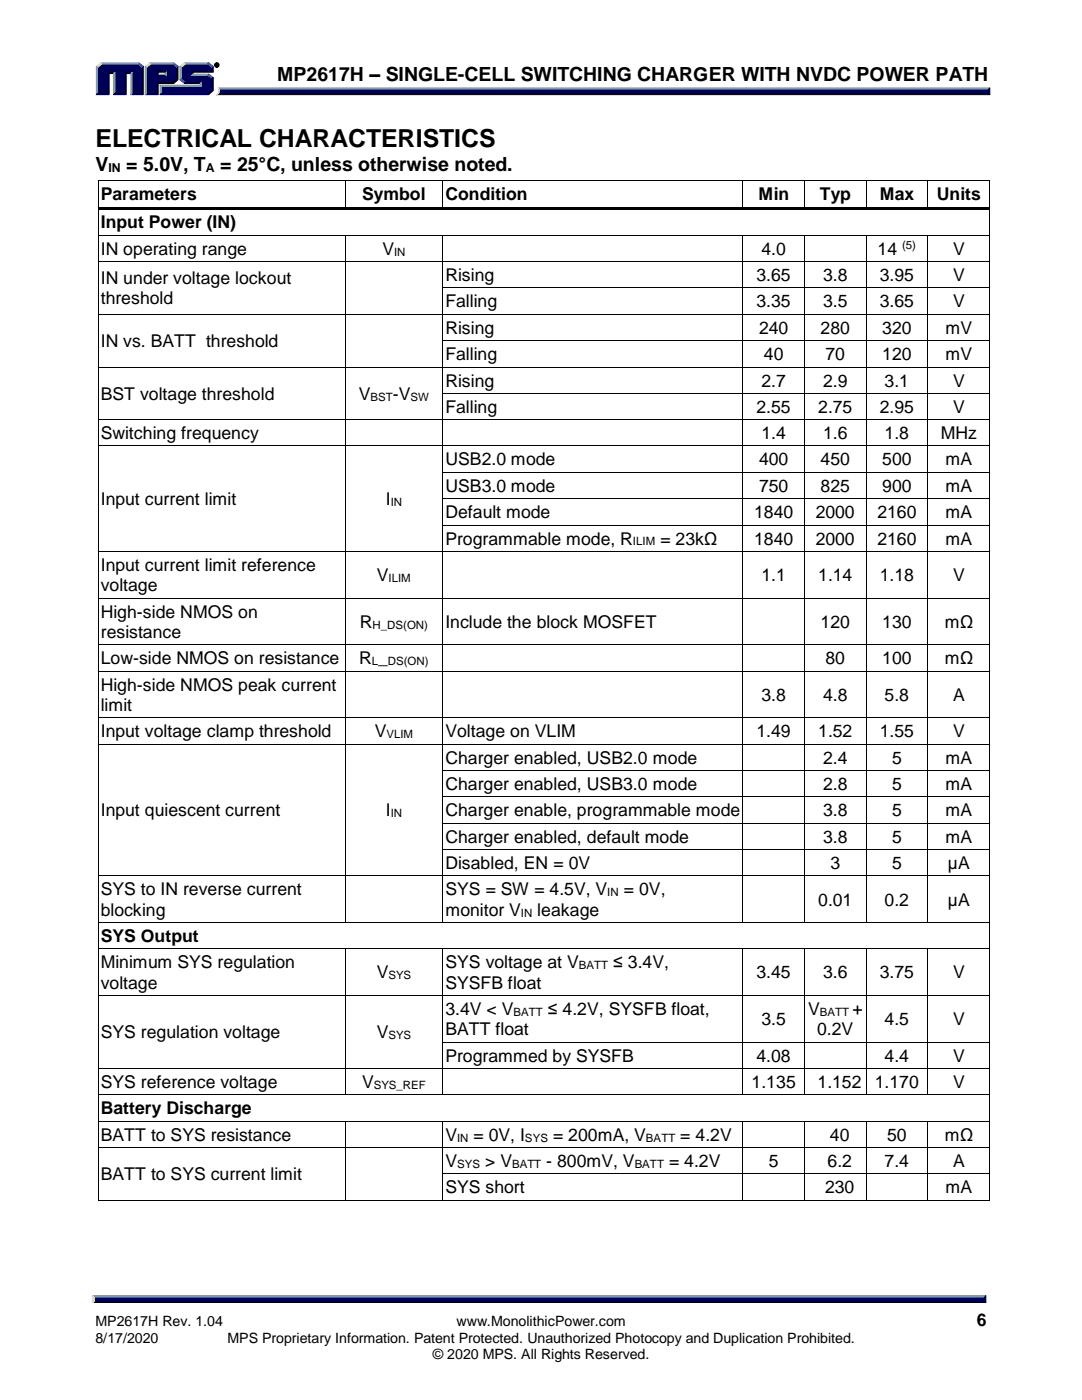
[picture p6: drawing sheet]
<svg xmlns="http://www.w3.org/2000/svg" width="216mm" height="279mm" viewBox="0 0 216 279" stroke-linecap="round" stroke-linejoin="round" font-family="sans-serif">
<g fill="#000" stroke="#000" stroke-width=".2">
<path d="M43.7 18.2h153.4l.4 .7h-154.3a.67 .67 0 0 0 .5-.7zM18.9 259.3h177.4l.4 .7h-178.3z"/>
<path d="M42.8 13a.46 .46 0 0 1 .9 0 .46 .46 0 0 1-.9 0zM42.9 13a.37 .37 0 0 0 .7 0 .37 .37 0 0 0-.7 0zM43.1 12.7h.3l.1 .5-.2-.2-.2 .2zM43.2 12.8v.2l.2-.1z"/>
</g>
<g fill="#8099bf" stroke="#8099bf" stroke-width=".2">
<path d="M18.4 258.6h178.3l-.4 .7h-177.4z"/>
<path d="M43.6 17.5h153.9l-.4 .7h-153.4z"/>
<path d="M31.3 15.1l.3-.3h1.3l.3 .3z"/>
<path d="M36.8 12.5h4.8l-.2 .3h-4.4z"/>
<path d="M35.9 13.2l.3 .2v2.4l-.3 .1z"/>
<path d="M31.9 17h8.1v-.3l.2-.3v.9h-8z"/>
<path d="M31.9 17l.3 .3v1.3l-.3 .3z"/>
<path d="M38.2 15.1l.3-.3h3.1l-.1 .3z"/>
<path d="M29.8 12.5h4.8l-.2 .3h-4.3z"/>
<path d="M29 13.2l.2 .2v5.2l-.2 .3z"/>
<path d="M33.2 14.1v1l-.3-.3v-.4z"/>
<path d="M20.1 12.5h7.6l-.2 .3h-7.2z"/>
<path d="M19.2 13.2l.3 .2v5.2l-.3 .3z"/>
<path d="M22.9 14.4v4.2l-.3 .3v-4.2z"/>
<path d="M26.1 14.7l.3-.3v4.2l-.3 .3z"/>
</g>
<g fill="#000026" stroke="#000026" stroke-width=".2">
<path d="M196.7 258.6v1.4l-.4-.3v-.6z"/>
<path d="M197.5 17.5v1.4l-.4-.4v-.5z"/>
<path d="M37 16.4h3.2l-.2 .3h-3.2z"/>
<path d="M38.2 14.1h4.1v-.7l.3-.2v1.2h-4.1v.4l-.3 .3z"/>
<path d="M31.9 18.9l.3-.3h9.2l.9-.7v-2.2l.3-.2v2.6l-1 .8z"/>
<path d="M31.3 16.4h3.1l.8-.6v-2.4l.3-.2v2.7l-.9 .8h-3v2.2h-2.6l.2-.3h2.1z"/>
<path d="M31.3 14.1h1.9l-.3 .3h-1.3v.4l-.3 .3z"/>
<path d="M28.3 13.4l.3-.2v5.7h-2.5l.3-.3h1.9z"/>
<path d="M21.5 14.4h1.4l-.3 .3h-.8v4.2h-2.6l.3-.3h2z"/>
<path d="M24.9 14.4h1.5l-.3 .3h-.9v4.2h-2.6l.3-.3h2z"/>
</g>
<g fill="#000059" stroke="#000059" stroke-width=".2">
<path d="M18.9 259.1h177.4v.6h-177.4z"/>
<path d="M43.8 18h153.3v.5h-153.4z"/>
<path d="M19.5 13.4l.8-.6h7.2l.8 .6v5.2h-1.9v-4.2h-1.5v4.2h-2v-4.2h-1.4v4.2h-2z"/>
<path d="M29.2 13.4l.9-.6h2.1v1.3h-.9v1h1.9v-1h-1.3v-1.3h2.5l.8 .6v2.4l-.8 .6h-3.1v2.2h-2.1z"/>
<path d="M32.2 17.3h8v-.9h-3.2l-.8-.6v-2.4l.8-.6h4.4l.9 .6v.7h-4.1v1h3.2l.9 .6v2.2l-.9 .7h-9.2z"/>
</g>
<g fill="#d9d9d9" stroke="#d9d9d9" stroke-width=".2">
<path d="M18.4 258.6l.5 .5v.5l-.5 .4z"/>
<path d="M43.6 17.5l.2 .5a.76 .76 0 0 1-.7 .9 1.12 1.12 0 0 0 .5-1.4z"/>
<path d="M35.9 13.2l.9-.7 .2 .3-.8 .6z"/>
<path d="M29 13.2l.8-.7 .3 .3-.9 .6z"/>
<path d="M19.2 13.2l.9-.7 .2 .3-.8 .6z"/>
</g>
<g fill="#1a5999" stroke="#1a5999" stroke-width=".2">
<path d="M35.9 15.9l.3-.1 .8 .6-.2 .3z"/>
<path d="M41.6 14.8l1 .7-.3 .2-.9-.6z"/>
<path d="M34.6 12.5l.9 .7-.3 .2-.8-.6z"/>
<path d="M27.7 12.5l.9 .7-.3 .2-.8-.6z"/>
<path d="M41.6 12.5l1 .7-.3 .2-.9-.6z"/>
</g>
<g fill="#000">
<path d="M19.6 36h.1v.7h-.1z" fill-rule="evenodd"/>
<path d="M19.6 36h.1v.2h-.1z" fill-rule="evenodd"/>
<path d="M68.8 36.2h.1v.5h-.1z" fill-rule="evenodd"/>
<path d="M68.8 36h.1v.2h-.1z" fill-rule="evenodd"/>
<path d="M88.3 36.2h.2v.5h-.2z" fill-rule="evenodd"/>
<path d="M88.3 36h.2v.2h-.2z" fill-rule="evenodd"/>
<path d="M148.2 36.2h.1v.5h-.1z" fill-rule="evenodd"/>
<path d="M148.2 36h.1v.2h-.1z" fill-rule="evenodd"/>
<path d="M160.5 36.2h.1v.5h-.1z" fill-rule="evenodd"/>
<path d="M160.5 36h.1v.2h-.1z" fill-rule="evenodd"/>
<path d="M172.8 36.2h.2v.5h-.2z" fill-rule="evenodd"/>
<path d="M172.8 36h.2v.2h-.2z" fill-rule="evenodd"/>
<path d="M185.1 36.2h.2v.5h-.2z" fill-rule="evenodd"/>
<path d="M185.1 36h.2v.2h-.2z" fill-rule="evenodd"/>
<path d="M197.4 36h.2v.7h-.2z" fill-rule="evenodd"/>
<path d="M197.4 36h.2v.2h-.2z" fill-rule="evenodd"/>
<path d="M19.6 41.3h.1v1h-.1z" fill-rule="evenodd"/>
<path d="M19.6 46.9h.1v.6h-.1z" fill-rule="evenodd"/>
<path d="M19.6 52.1h.1v.7h-.1z" fill-rule="evenodd"/>
<path d="M19.6 57.4h.1v.6h-.1z" fill-rule="evenodd"/>
<path d="M19.7 41.3h49.1v.5h-49.1z" fill-rule="evenodd"/>
<path d="M68.8 41.3h.5v.5h-.5z" fill-rule="evenodd"/>
<path d="M68.8 47h.1v.5h-.1z" fill-rule="evenodd"/>
<path d="M68.8 46.9h.1v.1h-.1z" fill-rule="evenodd"/>
<path d="M68.8 52.1h.1v.7h-.1z" fill-rule="evenodd"/>
<path d="M68.8 57.4h.1v.6h-.1z" fill-rule="evenodd"/>
<path d="M69.3 41.3h19v.5h-19z" fill-rule="evenodd"/>
<path d="M88.3 41.3h.5v.5h-.5z" fill-rule="evenodd"/>
<path d="M88.3 47h.2v.5h-.2z" fill-rule="evenodd"/>
<path d="M88.3 46.9h.2v.1h-.2z" fill-rule="evenodd"/>
<path d="M88.3 52.1h.2v.7h-.2z" fill-rule="evenodd"/>
<path d="M88.3 57.4h.2v.6h-.2z" fill-rule="evenodd"/>
<path d="M88.8 41.3h59.4v.5h-59.4z" fill-rule="evenodd"/>
<path d="M148.2 41.3h.5v.5h-.5z" fill-rule="evenodd"/>
<path d="M148.2 47h.1v.5h-.1z" fill-rule="evenodd"/>
<path d="M148.2 46.9h.1v.1h-.1z" fill-rule="evenodd"/>
<path d="M148.2 52.1h.1v.7h-.1z" fill-rule="evenodd"/>
<path d="M148.2 57.4h.1v.6h-.1z" fill-rule="evenodd"/>
<path d="M148.7 41.3h11.8v.5h-11.8z" fill-rule="evenodd"/>
<path d="M160.5 41.3h.5v.5h-.5z" fill-rule="evenodd"/>
<path d="M160.5 47h.1v.5h-.1z" fill-rule="evenodd"/>
<path d="M160.5 46.9h.1v.1h-.1z" fill-rule="evenodd"/>
<path d="M160.5 52.1h.1v.7h-.1z" fill-rule="evenodd"/>
<path d="M160.5 57.4h.1v.6h-.1z" fill-rule="evenodd"/>
<path d="M161 41.3h11.8v.5h-11.8z" fill-rule="evenodd"/>
<path d="M172.8 41.3h.5v.5h-.5z" fill-rule="evenodd"/>
<path d="M172.8 47h.2v.5h-.2z" fill-rule="evenodd"/>
<path d="M172.8 46.9h.2v.1h-.2z" fill-rule="evenodd"/>
<path d="M172.8 52.1h.2v.7h-.2z" fill-rule="evenodd"/>
<path d="M172.8 57.4h.2v.6h-.2z" fill-rule="evenodd"/>
<path d="M173.3 41.3h11.8v.5h-11.8z" fill-rule="evenodd"/>
<path d="M185.1 41.3h.5v.5h-.5z" fill-rule="evenodd"/>
<path d="M185.1 47h.2v.5h-.2z" fill-rule="evenodd"/>
<path d="M185.1 46.9h.2v.1h-.2z" fill-rule="evenodd"/>
<path d="M185.1 52.1h.2v.7h-.2z" fill-rule="evenodd"/>
<path d="M185.1 57.4h.2v.6h-.2z" fill-rule="evenodd"/>
<path d="M185.6 41.3h11.8v.5h-11.8z" fill-rule="evenodd"/>
<path d="M197.4 41.3h.2v1h-.2z" fill-rule="evenodd"/>
<path d="M197.4 46.9h.2v.6h-.2z" fill-rule="evenodd"/>
<path d="M197.4 52.1h.2v.7h-.2z" fill-rule="evenodd"/>
<path d="M197.4 57.4h.2v.6h-.2z" fill-rule="evenodd"/>
<path d="M19.6 62.7h.1v.6h-.1z" fill-rule="evenodd"/>
<path d="M19.6 67.9h.1v.7h-.1z" fill-rule="evenodd"/>
<path d="M19.6 73.2h.1v.6h-.1z" fill-rule="evenodd"/>
<path d="M19.6 78.4h.1v.7h-.1z" fill-rule="evenodd"/>
<path d="M68.8 62.7h.1v.6h-.1z" fill-rule="evenodd"/>
<path d="M68.8 67.9h.1v.7h-.1z" fill-rule="evenodd"/>
<path d="M68.8 73.2h.1v.6h-.1z" fill-rule="evenodd"/>
<path d="M68.8 78.4h.1v.7h-.1z" fill-rule="evenodd"/>
<path d="M88.3 62.7h.2v.6h-.2z" fill-rule="evenodd"/>
<path d="M88.3 67.9h.2v.7h-.2z" fill-rule="evenodd"/>
<path d="M88.3 73.2h.2v.6h-.2z" fill-rule="evenodd"/>
<path d="M88.3 78.4h.2v.7h-.2z" fill-rule="evenodd"/>
<path d="M148.2 62.7h.1v.6h-.1z" fill-rule="evenodd"/>
<path d="M148.2 67.9h.1v.7h-.1z" fill-rule="evenodd"/>
<path d="M148.2 73.2h.1v.6h-.1z" fill-rule="evenodd"/>
<path d="M148.2 78.4h.1v.7h-.1z" fill-rule="evenodd"/>
<path d="M160.5 62.7h.1v.6h-.1z" fill-rule="evenodd"/>
<path d="M160.5 67.9h.1v.7h-.1z" fill-rule="evenodd"/>
<path d="M160.5 73.2h.1v.6h-.1z" fill-rule="evenodd"/>
<path d="M160.5 78.4h.1v.7h-.1z" fill-rule="evenodd"/>
<path d="M172.8 62.7h.2v.6h-.2z" fill-rule="evenodd"/>
<path d="M172.8 67.9h.2v.7h-.2z" fill-rule="evenodd"/>
<path d="M172.8 73.2h.2v.6h-.2z" fill-rule="evenodd"/>
<path d="M172.8 78.4h.2v.7h-.2z" fill-rule="evenodd"/>
<path d="M185.1 62.7h.2v.6h-.2z" fill-rule="evenodd"/>
<path d="M185.1 67.9h.2v.7h-.2z" fill-rule="evenodd"/>
<path d="M185.1 73.2h.2v.6h-.2z" fill-rule="evenodd"/>
<path d="M185.1 78.4h.2v.7h-.2z" fill-rule="evenodd"/>
<path d="M197.4 62.7h.2v.6h-.2z" fill-rule="evenodd"/>
<path d="M197.4 67.9h.2v.7h-.2z" fill-rule="evenodd"/>
<path d="M197.4 73.2h.2v.6h-.2z" fill-rule="evenodd"/>
<path d="M197.4 78.4h.2v.7h-.2z" fill-rule="evenodd"/>
<path d="M19.6 83.7h.1v.6h-.1z" fill-rule="evenodd"/>
<path d="M19.6 88.9h.1v.7h-.1z" fill-rule="evenodd"/>
<path d="M19.6 94.2h.1v.6h-.1z" fill-rule="evenodd"/>
<path d="M68.8 83.7h.1v.6h-.1z" fill-rule="evenodd"/>
<path d="M68.8 88.9h.1v.7h-.1z" fill-rule="evenodd"/>
<path d="M68.8 94.2h.1v.6h-.1z" fill-rule="evenodd"/>
<path d="M88.3 83.7h.2v.6h-.2z" fill-rule="evenodd"/>
<path d="M88.3 88.9h.2v.7h-.2z" fill-rule="evenodd"/>
<path d="M88.3 94.2h.2v.6h-.2z" fill-rule="evenodd"/>
<path d="M148.2 83.7h.1v.6h-.1z" fill-rule="evenodd"/>
<path d="M148.2 88.9h.1v.7h-.1z" fill-rule="evenodd"/>
<path d="M148.2 94.2h.1v.6h-.1z" fill-rule="evenodd"/>
<path d="M160.5 83.7h.1v.6h-.1z" fill-rule="evenodd"/>
<path d="M160.5 88.9h.1v.7h-.1z" fill-rule="evenodd"/>
<path d="M160.5 94.2h.1v.6h-.1z" fill-rule="evenodd"/>
<path d="M172.8 83.7h.2v.6h-.2z" fill-rule="evenodd"/>
<path d="M172.8 88.9h.2v.7h-.2z" fill-rule="evenodd"/>
<path d="M172.8 94.2h.2v.6h-.2z" fill-rule="evenodd"/>
<path d="M185.1 83.7h.2v.6h-.2z" fill-rule="evenodd"/>
<path d="M185.1 88.9h.2v.7h-.2z" fill-rule="evenodd"/>
<path d="M185.1 94.2h.2v.6h-.2z" fill-rule="evenodd"/>
<path d="M197.4 83.7h.2v.6h-.2z" fill-rule="evenodd"/>
<path d="M197.4 88.9h.2v.7h-.2z" fill-rule="evenodd"/>
<path d="M197.4 94.2h.2v.6h-.2z" fill-rule="evenodd"/>
<path d="M19.6 99.5h.1v.6h-.1z" fill-rule="evenodd"/>
<path d="M19.6 104.7h.1v.7h-.1z" fill-rule="evenodd"/>
<path d="M19.6 110h.1v.6h-.1z" fill-rule="evenodd"/>
<path d="M19.6 119.3h.1v.6h-.1z" fill-rule="evenodd"/>
<path d="M68.8 99.5h.1v.6h-.1z" fill-rule="evenodd"/>
<path d="M68.8 104.7h.1v.7h-.1z" fill-rule="evenodd"/>
<path d="M68.8 110h.1v.6h-.1z" fill-rule="evenodd"/>
<path d="M68.8 119.3h.1v.6h-.1z" fill-rule="evenodd"/>
<path d="M88.3 99.5h.2v.6h-.2z" fill-rule="evenodd"/>
<path d="M88.3 104.7h.2v.7h-.2z" fill-rule="evenodd"/>
<path d="M88.3 110h.2v.6h-.2z" fill-rule="evenodd"/>
<path d="M88.3 119.3h.2v.6h-.2z" fill-rule="evenodd"/>
<path d="M148.2 99.5h.1v.6h-.1z" fill-rule="evenodd"/>
<path d="M148.2 104.7h.1v.7h-.1z" fill-rule="evenodd"/>
<path d="M148.2 110h.1v.6h-.1z" fill-rule="evenodd"/>
<path d="M148.2 119.3h.1v.6h-.1z" fill-rule="evenodd"/>
<path d="M160.5 99.5h.1v.6h-.1z" fill-rule="evenodd"/>
<path d="M160.5 104.7h.1v.7h-.1z" fill-rule="evenodd"/>
<path d="M160.5 110h.1v.6h-.1z" fill-rule="evenodd"/>
<path d="M160.5 119.3h.1v.6h-.1z" fill-rule="evenodd"/>
<path d="M172.8 99.5h.2v.6h-.2z" fill-rule="evenodd"/>
<path d="M172.8 104.7h.2v.7h-.2z" fill-rule="evenodd"/>
<path d="M172.8 110h.2v.6h-.2z" fill-rule="evenodd"/>
<path d="M172.8 119.3h.2v.6h-.2z" fill-rule="evenodd"/>
<path d="M185.1 99.5h.2v.6h-.2z" fill-rule="evenodd"/>
<path d="M185.1 104.7h.2v.7h-.2z" fill-rule="evenodd"/>
<path d="M185.1 110h.2v.6h-.2z" fill-rule="evenodd"/>
<path d="M185.1 119.3h.2v.6h-.2z" fill-rule="evenodd"/>
<path d="M197.4 99.5h.2v.6h-.2z" fill-rule="evenodd"/>
<path d="M197.4 104.7h.2v.7h-.2z" fill-rule="evenodd"/>
<path d="M197.4 110h.2v.6h-.2z" fill-rule="evenodd"/>
<path d="M197.4 119.3h.2v.6h-.2z" fill-rule="evenodd"/>
<path d="M19.6 128.6h.1v.7h-.1z" fill-rule="evenodd"/>
<path d="M19.6 133.8h.1v.7h-.1z" fill-rule="evenodd"/>
<path d="M68.8 128.6h.1v.7h-.1z" fill-rule="evenodd"/>
<path d="M68.8 133.8h.1v.7h-.1z" fill-rule="evenodd"/>
<path d="M88.3 128.6h.2v.7h-.2z" fill-rule="evenodd"/>
<path d="M88.3 133.8h.2v.7h-.2z" fill-rule="evenodd"/>
<path d="M148.2 128.6h.1v.7h-.1z" fill-rule="evenodd"/>
<path d="M148.2 133.8h.1v.7h-.1z" fill-rule="evenodd"/>
<path d="M160.5 128.6h.1v.7h-.1z" fill-rule="evenodd"/>
<path d="M160.5 133.8h.1v.7h-.1z" fill-rule="evenodd"/>
<path d="M172.8 128.6h.2v.7h-.2z" fill-rule="evenodd"/>
<path d="M172.8 133.8h.2v.7h-.2z" fill-rule="evenodd"/>
<path d="M185.1 128.6h.2v.7h-.2z" fill-rule="evenodd"/>
<path d="M185.1 133.8h.2v.7h-.2z" fill-rule="evenodd"/>
<path d="M197.4 128.6h.2v.7h-.2z" fill-rule="evenodd"/>
<path d="M197.4 133.8h.2v.7h-.2z" fill-rule="evenodd"/>
<path d="M19.6 143.2h.1v.6h-.1z" fill-rule="evenodd"/>
<path d="M19.6 148.4h.1v.7h-.1z" fill-rule="evenodd"/>
<path d="M19.6 153.7h.1v.6h-.1z" fill-rule="evenodd"/>
<path d="M19.6 158.9h.1v.7h-.1z" fill-rule="evenodd"/>
<path d="M68.8 143.2h.1v.6h-.1z" fill-rule="evenodd"/>
<path d="M68.8 148.4h.1v.7h-.1z" fill-rule="evenodd"/>
<path d="M68.8 153.7h.1v.6h-.1z" fill-rule="evenodd"/>
<path d="M68.8 158.9h.1v.7h-.1z" fill-rule="evenodd"/>
<path d="M88.3 143.2h.2v.6h-.2z" fill-rule="evenodd"/>
<path d="M88.3 148.4h.2v.7h-.2z" fill-rule="evenodd"/>
<path d="M88.3 153.7h.2v.6h-.2z" fill-rule="evenodd"/>
<path d="M88.3 158.9h.2v.7h-.2z" fill-rule="evenodd"/>
<path d="M148.2 143.2h.1v.6h-.1z" fill-rule="evenodd"/>
<path d="M148.2 148.4h.1v.7h-.1z" fill-rule="evenodd"/>
<path d="M148.2 153.7h.1v.6h-.1z" fill-rule="evenodd"/>
<path d="M148.2 158.9h.1v.7h-.1z" fill-rule="evenodd"/>
<path d="M160.5 143.2h.1v.6h-.1z" fill-rule="evenodd"/>
<path d="M160.5 148.4h.1v.7h-.1z" fill-rule="evenodd"/>
<path d="M160.5 153.7h.1v.6h-.1z" fill-rule="evenodd"/>
<path d="M160.5 158.9h.1v.7h-.1z" fill-rule="evenodd"/>
<path d="M172.8 143.2h.2v.6h-.2z" fill-rule="evenodd"/>
<path d="M172.8 148.4h.2v.7h-.2z" fill-rule="evenodd"/>
<path d="M172.8 153.7h.2v.6h-.2z" fill-rule="evenodd"/>
<path d="M172.8 158.9h.2v.7h-.2z" fill-rule="evenodd"/>
<path d="M185.1 143.2h.2v.6h-.2z" fill-rule="evenodd"/>
<path d="M185.1 148.4h.2v.7h-.2z" fill-rule="evenodd"/>
<path d="M185.1 153.7h.2v.6h-.2z" fill-rule="evenodd"/>
<path d="M185.1 158.9h.2v.7h-.2z" fill-rule="evenodd"/>
<path d="M197.4 143.2h.2v.6h-.2z" fill-rule="evenodd"/>
<path d="M197.4 148.4h.2v.7h-.2z" fill-rule="evenodd"/>
<path d="M197.4 153.7h.2v.6h-.2z" fill-rule="evenodd"/>
<path d="M197.4 158.9h.2v.7h-.2z" fill-rule="evenodd"/>
<path d="M19.6 164.2h.1v.7h-.1z" fill-rule="evenodd"/>
<path d="M19.6 169.4h.1v.7h-.1z" fill-rule="evenodd"/>
<path d="M19.6 174.7h.1v.7h-.1z" fill-rule="evenodd"/>
<path d="M68.8 164.2h.1v.7h-.1z" fill-rule="evenodd"/>
<path d="M68.8 169.4h.1v.7h-.1z" fill-rule="evenodd"/>
<path d="M68.8 174.7h.1v.7h-.1z" fill-rule="evenodd"/>
<path d="M88.3 164.2h.2v.7h-.2z" fill-rule="evenodd"/>
<path d="M88.3 169.4h.2v.7h-.2z" fill-rule="evenodd"/>
<path d="M88.3 174.7h.2v.7h-.2z" fill-rule="evenodd"/>
<path d="M148.2 164.2h.1v.7h-.1z" fill-rule="evenodd"/>
<path d="M148.2 169.4h.1v.7h-.1z" fill-rule="evenodd"/>
<path d="M148.2 174.7h.1v.7h-.1z" fill-rule="evenodd"/>
<path d="M160.5 164.2h.1v.7h-.1z" fill-rule="evenodd"/>
<path d="M160.5 169.4h.1v.7h-.1z" fill-rule="evenodd"/>
<path d="M160.5 174.7h.1v.7h-.1z" fill-rule="evenodd"/>
<path d="M172.8 164.2h.2v.7h-.2z" fill-rule="evenodd"/>
<path d="M172.8 169.4h.2v.7h-.2z" fill-rule="evenodd"/>
<path d="M172.8 174.7h.2v.7h-.2z" fill-rule="evenodd"/>
<path d="M185.1 164.2h.2v.7h-.2z" fill-rule="evenodd"/>
<path d="M185.1 169.4h.2v.7h-.2z" fill-rule="evenodd"/>
<path d="M185.1 174.7h.2v.7h-.2z" fill-rule="evenodd"/>
<path d="M197.4 164.2h.2v.7h-.2z" fill-rule="evenodd"/>
<path d="M197.4 169.4h.2v.7h-.2z" fill-rule="evenodd"/>
<path d="M197.4 174.7h.2v.7h-.2z" fill-rule="evenodd"/>
<path d="M19.6 184h.1v.7h-.1z" fill-rule="evenodd"/>
<path d="M19.6 189.3h.1v.6h-.1z" fill-rule="evenodd"/>
<path d="M19.6 198.6h.1v.7h-.1z" fill-rule="evenodd"/>
<path d="M68.8 184h.1v.2h-.1z" fill-rule="evenodd"/>
<path d="M68.8 189.4h.1v.5h-.1z" fill-rule="evenodd"/>
<path d="M68.8 189.3h.1v.1h-.1z" fill-rule="evenodd"/>
<path d="M68.8 198.6h.1v.7h-.1z" fill-rule="evenodd"/>
<path d="M88.3 184h.2v.2h-.2z" fill-rule="evenodd"/>
<path d="M88.3 189.4h.2v.5h-.2z" fill-rule="evenodd"/>
<path d="M88.3 189.3h.2v.1h-.2z" fill-rule="evenodd"/>
<path d="M88.3 198.6h.2v.7h-.2z" fill-rule="evenodd"/>
<path d="M148.2 184h.1v.2h-.1z" fill-rule="evenodd"/>
<path d="M148.2 189.4h.1v.5h-.1z" fill-rule="evenodd"/>
<path d="M148.2 189.3h.1v.1h-.1z" fill-rule="evenodd"/>
<path d="M148.2 198.6h.1v.7h-.1z" fill-rule="evenodd"/>
<path d="M160.5 184h.1v.2h-.1z" fill-rule="evenodd"/>
<path d="M160.5 189.4h.1v.5h-.1z" fill-rule="evenodd"/>
<path d="M160.5 189.3h.1v.1h-.1z" fill-rule="evenodd"/>
<path d="M160.5 198.6h.1v.7h-.1z" fill-rule="evenodd"/>
<path d="M172.8 184h.2v.2h-.2z" fill-rule="evenodd"/>
<path d="M172.8 189.4h.2v.5h-.2z" fill-rule="evenodd"/>
<path d="M172.8 189.3h.2v.1h-.2z" fill-rule="evenodd"/>
<path d="M172.8 198.6h.2v.7h-.2z" fill-rule="evenodd"/>
<path d="M185.1 184h.2v.2h-.2z" fill-rule="evenodd"/>
<path d="M185.1 189.4h.2v.5h-.2z" fill-rule="evenodd"/>
<path d="M185.1 189.3h.2v.1h-.2z" fill-rule="evenodd"/>
<path d="M185.1 198.6h.2v.7h-.2z" fill-rule="evenodd"/>
<path d="M197.4 184h.2v.7h-.2z" fill-rule="evenodd"/>
<path d="M197.4 189.3h.2v.6h-.2z" fill-rule="evenodd"/>
<path d="M197.4 198.6h.2v.7h-.2z" fill-rule="evenodd"/>
<path d="M19.6 207.9h.1v.7h-.1z" fill-rule="evenodd"/>
<path d="M19.6 213.1h.1v.7h-.1z" fill-rule="evenodd"/>
<path d="M19.6 218.4h.1v.7h-.1z" fill-rule="evenodd"/>
<path d="M68.8 207.9h.1v.7h-.1z" fill-rule="evenodd"/>
<path d="M68.8 213.1h.1v.7h-.1z" fill-rule="evenodd"/>
<path d="M68.8 218.4h.1v.2h-.1z" fill-rule="evenodd"/>
<path d="M88.3 207.9h.2v.7h-.2z" fill-rule="evenodd"/>
<path d="M88.3 213.1h.2v.7h-.2z" fill-rule="evenodd"/>
<path d="M88.3 218.4h.2v.2h-.2z" fill-rule="evenodd"/>
<path d="M148.2 207.9h.1v.7h-.1z" fill-rule="evenodd"/>
<path d="M148.2 213.1h.1v.7h-.1z" fill-rule="evenodd"/>
<path d="M148.2 218.4h.1v.2h-.1z" fill-rule="evenodd"/>
<path d="M160.5 207.9h.1v.7h-.1z" fill-rule="evenodd"/>
<path d="M160.5 213.1h.1v.7h-.1z" fill-rule="evenodd"/>
<path d="M160.5 218.4h.1v.2h-.1z" fill-rule="evenodd"/>
<path d="M172.8 207.9h.2v.7h-.2z" fill-rule="evenodd"/>
<path d="M172.8 213.1h.2v.7h-.2z" fill-rule="evenodd"/>
<path d="M172.8 218.4h.2v.2h-.2z" fill-rule="evenodd"/>
<path d="M185.1 207.9h.2v.7h-.2z" fill-rule="evenodd"/>
<path d="M185.1 213.1h.2v.7h-.2z" fill-rule="evenodd"/>
<path d="M185.1 218.4h.2v.2h-.2z" fill-rule="evenodd"/>
<path d="M197.4 207.9h.2v.7h-.2z" fill-rule="evenodd"/>
<path d="M197.4 213.1h.2v.7h-.2z" fill-rule="evenodd"/>
<path d="M197.4 218.4h.2v.7h-.2z" fill-rule="evenodd"/>
<path d="M19.6 223.7h.1v.7h-.1z" fill-rule="evenodd"/>
<path d="M19.6 228.9h.1v.7h-.1z" fill-rule="evenodd"/>
<path d="M19.6 234.2h.1v.7h-.1z" fill-rule="evenodd"/>
<path d="M19.6 239.4h.1v.2h-.1z" fill-rule="evenodd"/>
<path d="M19.6 239.4h.1v.2h-.1z" fill-rule="evenodd"/>
<path d="M68.8 223.9h.1v.5h-.1z" fill-rule="evenodd"/>
<path d="M68.8 223.7h.1v.2h-.1z" fill-rule="evenodd"/>
<path d="M68.8 228.9h.1v.7h-.1z" fill-rule="evenodd"/>
<path d="M68.8 234.2h.1v.7h-.1z" fill-rule="evenodd"/>
<path d="M68.8 239.4h.1v.2h-.1z" fill-rule="evenodd"/>
<path d="M88.3 223.9h.2v.5h-.2z" fill-rule="evenodd"/>
<path d="M88.3 223.7h.2v.2h-.2z" fill-rule="evenodd"/>
<path d="M88.3 228.9h.2v.7h-.2z" fill-rule="evenodd"/>
<path d="M88.3 234.2h.2v.7h-.2z" fill-rule="evenodd"/>
<path d="M88.3 239.4h.2v.2h-.2z" fill-rule="evenodd"/>
<path d="M148.2 223.9h.1v.5h-.1z" fill-rule="evenodd"/>
<path d="M148.2 223.7h.1v.2h-.1z" fill-rule="evenodd"/>
<path d="M148.2 228.9h.1v.7h-.1z" fill-rule="evenodd"/>
<path d="M148.2 234.2h.1v.7h-.1z" fill-rule="evenodd"/>
<path d="M148.2 239.4h.1v.2h-.1z" fill-rule="evenodd"/>
<path d="M160.5 223.9h.1v.5h-.1z" fill-rule="evenodd"/>
<path d="M160.5 223.7h.1v.2h-.1z" fill-rule="evenodd"/>
<path d="M160.5 228.9h.1v.7h-.1z" fill-rule="evenodd"/>
<path d="M160.5 234.2h.1v.7h-.1z" fill-rule="evenodd"/>
<path d="M160.5 239.4h.1v.2h-.1z" fill-rule="evenodd"/>
<path d="M172.8 223.9h.2v.5h-.2z" fill-rule="evenodd"/>
<path d="M172.8 223.7h.2v.2h-.2z" fill-rule="evenodd"/>
<path d="M172.8 228.9h.2v.7h-.2z" fill-rule="evenodd"/>
<path d="M172.8 234.2h.2v.7h-.2z" fill-rule="evenodd"/>
<path d="M172.8 239.4h.2v.2h-.2z" fill-rule="evenodd"/>
<path d="M185.1 223.9h.2v.5h-.2z" fill-rule="evenodd"/>
<path d="M185.1 223.7h.2v.2h-.2z" fill-rule="evenodd"/>
<path d="M185.1 228.9h.2v.7h-.2z" fill-rule="evenodd"/>
<path d="M185.1 234.2h.2v.7h-.2z" fill-rule="evenodd"/>
<path d="M185.1 239.4h.2v.2h-.2z" fill-rule="evenodd"/>
<path d="M197.4 223.7h.2v.7h-.2z" fill-rule="evenodd"/>
<path d="M197.4 228.9h.2v.7h-.2z" fill-rule="evenodd"/>
<path d="M197.4 234.2h.2v.7h-.2z" fill-rule="evenodd"/>
<path d="M197.4 239.4h.2v.2h-.2z" fill-rule="evenodd"/>
<path d="M197.4 239.4h.2v.2h-.2z" fill-rule="evenodd"/>
</g>
<g fill="none" stroke="#000" stroke-width=".2">
<path d="M19.6 36.7v4.6M19.7 36.1h49.1M68.9 36.7v4.6M68.9 36.1h19.4M88.4 36.7v4.6M88.5 36.1h59.7M148.2 36.7v4.6M148.3 36.1h12.2M160.6 36.7v4.6M160.6 36.1h12.2M172.9 36.7v4.6M173 36.1h12.1"/>
<path d="M185.2 36.7v4.6M185.3 36.1h12.1M197.5 36.7v4.6M19.6 42.3v4.6M19.6 47.5v4.6M19.6 52.8v4.6M19.6 58v4.7M19.7 47h49.1M19.7 52.2h49.1M68.9 47.5v4.6M68.9 52.8v4.6M68.9 58v4.7"/>
<path d="M68.9 47h19.4M68.9 52.2h19.4M88.4 47.5v4.6M88.4 52.8v4.6M88.4 58v4.7M88.5 47h59.7M88.5 52.2h59.7M88.5 57.5h59.7M148.2 47.5v4.6M148.2 52.8v4.6M148.2 58v4.7M148.3 47h12.2"/>
<path d="M148.3 52.2h12.2M148.3 57.5h12.2M160.6 47.5v4.6M160.6 52.8v4.6M160.6 58v4.7M160.6 47h12.2M160.6 52.2h12.2M160.6 57.5h12.2M172.9 47.5v4.6M172.9 52.8v4.6M172.9 58v4.7M173 47h12.1"/>
<path d="M173 52.2h12.1M173 57.5h12.1M185.2 47.5v4.6M185.2 52.8v4.6M185.2 58v4.7M185.3 47h12.1M185.3 52.2h12.1M185.3 57.5h12.1M197.5 42.3v4.6M197.5 47.5v4.6M197.5 52.8v4.6M197.5 58v4.7"/>
<path d="M19.6 63.3v4.6M19.6 68.6v4.6M19.6 73.8v4.6M19.6 79.1v4.6M19.7 62.7h49.1M19.7 73.2h49.1M68.9 63.3v4.6M68.9 68.6v4.6M68.9 73.8v4.6M68.9 79.1v4.6M68.9 62.7h19.4M68.9 73.2h19.4"/>
<path d="M88.4 63.3v4.6M88.4 68.6v4.6M88.4 73.8v4.6M88.4 79.1v4.6M88.5 62.7h59.7M88.5 68h59.7M88.5 73.2h59.7M88.5 78.5h59.7M148.2 63.3v4.6M148.2 68.6v4.6M148.2 73.8v4.6M148.2 79.1v4.6"/>
<path d="M148.3 62.7h12.2M148.3 68h12.2M148.3 73.2h12.2M148.3 78.5h12.2M160.6 63.3v4.6M160.6 68.6v4.6M160.6 73.8v4.6M160.6 79.1v4.6M160.6 62.7h12.2M160.6 68h12.2M160.6 73.2h12.2M160.6 78.5h12.2"/>
<path d="M172.9 63.3v4.6M172.9 68.6v4.6M172.9 73.8v4.6M172.9 79.1v4.6M173 62.7h12.1M173 68h12.1M173 73.2h12.1M173 78.5h12.1M185.2 63.3v4.6M185.2 68.6v4.6M185.2 73.8v4.6M185.2 79.1v4.6"/>
<path d="M185.3 62.7h12.1M185.3 68h12.1M185.3 73.2h12.1M185.3 78.5h12.1M197.5 63.3v4.6M197.5 68.6v4.6M197.5 73.8v4.6M197.5 79.1v4.6M19.6 84.3v4.6M19.6 89.6v4.6M19.6 94.8v4.7M19.7 83.8h49.1"/>
<path d="M19.7 89h49.1M68.9 84.3v4.6M68.9 89.6v4.6M68.9 94.8v4.7M68.9 83.8h19.4M68.9 89h19.4M88.4 84.3v4.6M88.4 89.6v4.6M88.4 94.8v4.7M88.5 83.8h59.7M88.5 89h59.7M88.5 94.3h59.7"/>
<path d="M88.5 99.5h59.7M148.2 84.3v4.6M148.2 89.6v4.6M148.2 94.8v4.7M148.3 83.8h12.2M148.3 89h12.2M148.3 94.3h12.2M148.3 99.5h12.2M160.6 84.3v4.6M160.6 89.6v4.6M160.6 94.8v4.7M160.6 83.8h12.2"/>
<path d="M160.6 89h12.2M160.6 94.3h12.2M160.6 99.5h12.2M172.9 84.3v4.6M172.9 89.6v4.6M172.9 94.8v4.7M173 83.8h12.1M173 89h12.1M173 94.3h12.1M173 99.5h12.1M185.2 84.3v4.6M185.2 89.6v4.6"/>
<path d="M185.2 94.8v4.7M185.3 83.8h12.1M185.3 89h12.1M185.3 94.3h12.1M185.3 99.5h12.1M197.5 84.3v4.6M197.5 89.6v4.6M197.5 94.8v4.7M19.6 100.1v4.6M19.6 105.4v4.6M19.6 110.6v8.7M19.6 119.9v8.7"/>
<path d="M19.7 110h49.1M19.7 119.4h49.1M68.9 100.1v4.6M68.9 105.4v4.6M68.9 110.6v8.7M68.9 119.9v8.7M68.9 110h19.4M68.9 119.4h19.4M88.4 100.1v4.6M88.4 105.4v4.6M88.4 110.6v8.7M88.4 119.9v8.7"/>
<path d="M88.5 104.8h59.7M88.5 110h59.7M88.5 119.4h59.7M148.2 100.1v4.6M148.2 105.4v4.6M148.2 110.6v8.7M148.2 119.9v8.7M148.3 104.8h12.2M148.3 110h12.2M148.3 119.4h12.2M160.6 100.1v4.6M160.6 105.4v4.6"/>
<path d="M160.6 110.6v8.7M160.6 119.9v8.7M160.6 104.8h12.2M160.6 110h12.2M160.6 119.4h12.2M172.9 100.1v4.6M172.9 105.4v4.6M172.9 110.6v8.7M172.9 119.9v8.7M173 104.8h12.1M173 110h12.1M173 119.4h12.1"/>
<path d="M185.2 100.1v4.6M185.2 105.4v4.6M185.2 110.6v8.7M185.2 119.9v8.7M185.3 104.8h12.1M185.3 110h12.1M185.3 119.4h12.1M197.5 100.1v4.6M197.5 105.4v4.6M197.5 110.6v8.7M197.5 119.9v8.7M19.6 129.3v4.5"/>
<path d="M19.6 134.5v8.7M19.7 128.7h49.1M19.7 133.9h49.1M68.9 129.3v4.5M68.9 134.5v8.7M68.9 128.7h19.4M68.9 133.9h19.4M88.4 129.3v4.5M88.4 134.5v8.7M88.5 128.7h59.7M88.5 133.9h59.7M148.2 129.3v4.5"/>
<path d="M148.2 134.5v8.7M148.3 128.7h12.2M148.3 133.9h12.2M160.6 129.3v4.5M160.6 134.5v8.7M160.6 128.7h12.2M160.6 133.9h12.2M172.9 129.3v4.5M172.9 134.5v8.7M173 128.7h12.1M173 133.9h12.1M185.2 129.3v4.5"/>
<path d="M185.2 134.5v8.7M185.3 128.7h12.1M185.3 133.9h12.1M197.5 129.3v4.5M197.5 134.5v8.7M19.6 143.8v4.6M19.6 149.1v4.6M19.6 154.3v4.6M19.6 159.6v4.6M19.7 143.2h49.1M19.7 148.5h49.1M68.9 143.8v4.6"/>
<path d="M68.9 149.1v4.6M68.9 154.3v4.6M68.9 159.6v4.6M68.9 143.2h19.4M68.9 148.5h19.4M88.4 143.8v4.6M88.4 149.1v4.6M88.4 154.3v4.6M88.4 159.6v4.6M88.5 143.2h59.7M88.5 148.5h59.7M88.5 153.7h59.7"/>
<path d="M88.5 159h59.7M148.2 143.8v4.6M148.2 149.1v4.6M148.2 154.3v4.6M148.2 159.6v4.6M148.3 143.2h12.2M148.3 148.5h12.2M148.3 153.7h12.2M148.3 159h12.2M160.6 143.8v4.6M160.6 149.1v4.6M160.6 154.3v4.6"/>
<path d="M160.6 159.6v4.6M160.6 143.2h12.2M160.6 148.5h12.2M160.6 153.7h12.2M160.6 159h12.2M172.9 143.8v4.6M172.9 149.1v4.6M172.9 154.3v4.6M172.9 159.6v4.6M173 143.2h12.1M173 148.5h12.1M173 153.7h12.1"/>
<path d="M173 159h12.1M185.2 143.8v4.6M185.2 149.1v4.6M185.2 154.3v4.6M185.2 159.6v4.6M185.3 143.2h12.1M185.3 148.5h12.1M185.3 153.7h12.1M185.3 159h12.1M197.5 143.8v4.6M197.5 149.1v4.6M197.5 154.3v4.6"/>
<path d="M197.5 159.6v4.6M19.6 164.9v4.5M19.6 170.1v4.6M19.6 175.4v8.6M19.7 174.8h49.1M68.9 164.9v4.5M68.9 170.1v4.6M68.9 175.4v8.6M68.9 174.8h19.4M88.4 164.9v4.5M88.4 170.1v4.6M88.4 175.4v8.6"/>
<path d="M88.5 164.3h59.7M88.5 169.5h59.7M88.5 174.8h59.7M148.2 164.9v4.5M148.2 170.1v4.6M148.2 175.4v8.6M148.3 164.3h12.2M148.3 169.5h12.2M148.3 174.8h12.2M160.6 164.9v4.5M160.6 170.1v4.6M160.6 175.4v8.6"/>
<path d="M160.6 164.3h12.2M160.6 169.5h12.2M160.6 174.8h12.2M172.9 164.9v4.5M172.9 170.1v4.6M172.9 175.4v8.6M173 164.3h12.1M173 169.5h12.1M173 174.8h12.1M185.2 164.9v4.5M185.2 170.1v4.6M185.2 175.4v8.6"/>
<path d="M185.3 164.3h12.1M185.3 169.5h12.1M185.3 174.8h12.1M197.5 164.9v4.5M197.5 170.1v4.6M197.5 175.4v8.6M19.6 184.7v4.6M19.6 189.9v8.7M19.6 199.3v8.6M19.7 184.1h49.1M19.7 189.3h49.1M19.7 198.7h49.1"/>
<path d="M68.9 189.9v8.7M68.9 199.3v8.6M68.9 184.1h19.4M68.9 189.3h19.4M68.9 198.7h19.4M88.4 189.9v8.7M88.4 199.3v8.6M88.5 184.1h59.7M88.5 189.3h59.7M88.5 198.7h59.7M148.2 189.9v8.7M148.2 199.3v8.6"/>
<path d="M148.3 184.1h12.2M148.3 189.3h12.2M148.3 198.7h12.2M160.6 189.9v8.7M160.6 199.3v8.6M160.6 184.1h12.2M160.6 189.3h12.2M160.6 198.7h12.2M172.9 189.9v8.7M172.9 199.3v8.6M173 184.1h12.1M173 189.3h12.1"/>
<path d="M173 198.7h12.1M185.2 189.9v8.7M185.2 199.3v8.6M185.3 184.1h12.1M185.3 189.3h12.1M185.3 198.7h12.1M197.5 184.7v4.6M197.5 189.9v8.7M197.5 199.3v8.6M19.6 208.6v4.5M19.6 213.8v4.6M19.6 219.1v4.6"/>
<path d="M19.7 213.2h49.1M19.7 218.5h49.1M68.9 208.6v4.5M68.9 213.8v4.6M68.9 213.2h19.4M68.9 218.5h19.4M88.4 208.6v4.5M88.4 213.8v4.6M88.5 208h59.7M88.5 213.2h59.7M88.5 218.5h59.7M148.2 208.6v4.5"/>
<path d="M148.2 213.8v4.6M148.3 208h12.2M148.3 213.2h12.2M148.3 218.5h12.2M160.6 208.6v4.5M160.6 213.8v4.6M160.6 208h12.2M160.6 213.2h12.2M160.6 218.5h12.2M172.9 208.6v4.5M172.9 213.8v4.6M173 208h12.1"/>
<path d="M173 213.2h12.1M173 218.5h12.1M185.2 208.6v4.5M185.2 213.8v4.6M185.3 208h12.1M185.3 213.2h12.1M185.3 218.5h12.1M197.5 208.6v4.5M197.5 213.8v4.6M197.5 219.1v4.6M19.6 224.4v4.5M19.6 229.6v4.6"/>
<path d="M19.6 234.9v4.5M19.7 223.8h49.1M19.7 229h49.1M19.7 239.5h49.1M68.9 224.4v4.5M68.9 229.6v4.6M68.9 234.9v4.5M68.9 223.8h19.4M68.9 229h19.4M68.9 239.5h19.4M88.4 224.4v4.5M88.4 229.6v4.6"/>
<path d="M88.4 234.9v4.5M88.5 223.8h59.7M88.5 229h59.7M88.5 234.3h59.7M88.5 239.5h59.7M148.2 224.4v4.5M148.2 229.6v4.6M148.2 234.9v4.5M148.3 223.8h12.2M148.3 229h12.2M148.3 234.3h12.2M148.3 239.5h12.2"/>
<path d="M160.6 224.4v4.5M160.6 229.6v4.6M160.6 234.9v4.5M160.6 223.8h12.2M160.6 229h12.2M160.6 234.3h12.2M160.6 239.5h12.2M172.9 224.4v4.5M172.9 229.6v4.6M172.9 234.9v4.5M173 223.8h12.1M173 229h12.1"/>
<path d="M173 234.3h12.1M173 239.5h12.1M185.2 224.4v4.5M185.2 229.6v4.6M185.2 234.9v4.5M185.3 223.8h12.1M185.3 229h12.1M185.3 234.3h12.1M185.3 239.5h12.1M197.5 224.4v4.5M197.5 229.6v4.6M197.5 234.9v4.5"/>
</g>
<text font-size="5" x="19" y="29.4">ELECTRICAL CHARACTERISTICS</text>
<g font-size="3.9">
<text x="55.3" y="16.3">MP2617H – SINGLE-CELL SWITCHING CHARGER WITH NVDC POWER PATH</text>
<text x="19" y="34">V</text>
<text x="25.2" y="34">= 5.0V, T</text>
<text x="43.9" y="34">= 25°C, unless otherwise noted.</text>
</g>
<g font-size="3.5">
<text x="20.1" y="39.9">Parameters</text>
<text x="72.2" y="39.9">Symbol</text>
<text x="88.9" y="39.9">Condition</text>
<text x="151.4" y="39.9">Min</text>
<text x="163.6" y="39.9">Typ</text>
<text x="175.5" y="39.9">Max</text>
<text x="186.9" y="39.9">Units</text>
<text x="20.1" y="45.6">Input Power (IN)</text>
<text x="20.1" y="50.8">IN operating range</text>
<text x="76.3" y="50.8">V</text>
<text x="151.9" y="50.8">4.0</text>
<text x="175.1" y="50.8">14</text>
<text x="190.2" y="50.8">V</text>
<text x="20.1" y="56.7">IN under voltage lockout</text>
<text x="88.9" y="56.1">Rising</text>
<text x="151" y="56.1">3.65</text>
<text x="164.2" y="56.1">3.8</text>
<text x="175.5" y="56.1">3.95</text>
<text x="190.2" y="56.1">V</text>
<text x="20.1" y="60.8">threshold</text>
<text x="88.9" y="61.3">Falling</text>
<text x="151" y="61.3">3.35</text>
<text x="164.2" y="61.3">3.5</text>
<text x="175.5" y="61.3">3.65</text>
<text x="190.2" y="61.3">V</text>
<text x="20.1" y="69.3">IN vs. BATT threshold</text>
<text x="88.9" y="66.6">Rising</text>
<text x="88.9" y="71.9">Falling</text>
<text x="151.5" y="66.6">240</text>
<text x="152.4" y="71.9">40</text>
<text x="163.7" y="66.6">280</text>
<text x="164.7" y="71.9">70</text>
<text x="176.1" y="66.6">320</text>
<text x="176.1" y="71.9">120</text>
<text x="188.7" y="66.6">mV</text>
<text x="188.7" y="71.9">mV</text>
<text x="88.9" y="77.1">Rising</text>
<text x="151.9" y="77.1">2.7</text>
<text x="164.2" y="77.1">2.9</text>
<text x="176.5" y="77.1">3.1</text>
<text x="190.2" y="77.1">V</text>
<text x="20.1" y="79.8">BST voltage threshold</text>
<text x="71.6" y="79.8">V</text>
<text x="78.4" y="79.8">-V</text>
<text x="88.9" y="82.4">Falling</text>
<text x="151" y="82.4">2.55</text>
<text x="163.3" y="82.4">2.75</text>
<text x="175.5" y="82.4">2.95</text>
<text x="190.2" y="82.4">V</text>
<text x="20.1" y="87.6">Switching frequency</text>
<text x="151.9" y="87.6">1.4</text>
<text x="164.2" y="87.6">1.6</text>
<text x="176.5" y="87.6">1.8</text>
<text x="187.7" y="87.6">MHz</text>
<text x="88.9" y="92.9">USB2.0 mode</text>
<text x="151.5" y="92.9">400</text>
<text x="163.7" y="92.9">450</text>
<text x="176.1" y="92.9">500</text>
<text x="188.7" y="92.9">mA</text>
<text x="20.1" y="100.8">Input current limit</text>
<text x="77" y="100.8">I</text>
<text x="88.9" y="98.2">USB3.0 mode</text>
<text x="151.5" y="98.2">750</text>
<text x="163.7" y="98.2">825</text>
<text x="176.1" y="98.2">900</text>
<text x="188.7" y="98.2">mA</text>
<text x="88.9" y="103.4">Default mode</text>
<text x="150.5" y="103.4">1840</text>
<text x="162.8" y="103.4">2000</text>
<text x="175.1" y="103.4">2160</text>
<text x="188.7" y="103.4">mA</text>
<text x="20.1" y="113.9">Input current limit reference</text>
<text x="88.9" y="108.7">Programmable mode, R</text>
<text x="131.8" y="108.7">= 23kΩ</text>
<text x="150.5" y="108.7">1840</text>
<text x="162.8" y="108.7">2000</text>
<text x="175.1" y="108.7">2160</text>
<text x="188.7" y="108.7">mA</text>
<text x="20.1" y="118">voltage</text>
<text x="75.2" y="116">V</text>
<text x="151.9" y="116">1.1</text>
<text x="163.3" y="116">1.14</text>
<text x="175.5" y="116">1.18</text>
<text x="190.2" y="116">V</text>
<text x="20.1" y="123.2">High-side NMOS on</text>
<text x="71.8" y="125.3">R</text>
<text x="88.9" y="125.3">Include the block MOSFET</text>
<text x="163.7" y="125.3">120</text>
<text x="176.1" y="125.3">130</text>
<text x="188.6" y="125.3">mΩ</text>
<text x="20.1" y="127.3">resistance</text>
<text x="20.1" y="132.6">Low-side NMOS on resistance</text>
<text x="20.1" y="137.8">High-side NMOS peak current</text>
<text x="71.6" y="132.6">R _</text>
<text x="164.7" y="132.6">80</text>
<text x="176.1" y="132.6">100</text>
<text x="188.6" y="132.6">mΩ</text>
<text x="20.1" y="141.9">limit</text>
<text x="151.9" y="139.9">3.8</text>
<text x="164.2" y="139.9">4.8</text>
<text x="176.5" y="139.9">5.8</text>
<text x="190.2" y="139.9">A</text>
<text x="20.1" y="147.1">Input voltage clamp threshold</text>
<text x="74.8" y="147.1">V</text>
<text x="88.9" y="147.1">Voltage on VLIM</text>
<text x="151" y="147.1">1.49</text>
<text x="163.3" y="147.1">1.52</text>
<text x="175.5" y="147.1">1.55</text>
<text x="190.2" y="147.1">V</text>
<text x="88.9" y="152.4">Charger enabled, USB2.0 mode</text>
<text x="164.2" y="152.4">2.4</text>
<text x="178" y="152.4">5</text>
<text x="188.7" y="152.4">mA</text>
<text x="88.9" y="157.6">Charger enabled, USB3.0 mode</text>
<text x="164.2" y="157.6">2.8</text>
<text x="178" y="157.6">5</text>
<text x="188.7" y="157.6">mA</text>
<text x="20.1" y="162.9">Input quiescent current</text>
<text x="77" y="162.9">I</text>
<text x="88.9" y="162.9">Charger enable, programmable mode</text>
<text x="164.2" y="162.9">3.8</text>
<text x="178" y="162.9">5</text>
<text x="188.7" y="162.9">mA</text>
<text x="88.9" y="168.2">Charger enabled, default mode</text>
<text x="88.9" y="173.4">Disabled, EN = 0V</text>
<text x="164.2" y="168.2">3.8</text>
<text x="165.7" y="173.4">3</text>
<text x="178" y="168.2">5</text>
<text x="178" y="173.4">5</text>
<text x="188.7" y="168.2">mA</text>
<text x="189.1" y="173.4">µA</text>
<text x="20.1" y="178.7">SYS to IN reverse current</text>
<text x="88.9" y="178.7">SYS = SW = 4.5V, V</text>
<text x="124.5" y="178.7">= 0V,</text>
<text x="20.1" y="182.7">blocking</text>
<text x="88.9" y="182.7">monitor V</text>
<text x="107.2" y="182.7">leakage</text>
<text x="163.3" y="180.7">0.01</text>
<text x="176.5" y="180.7">0.2</text>
<text x="189.1" y="180.7">µA</text>
<text x="20.1" y="188">SYS Output</text>
<text x="20.1" y="193.2">Minimum SYS regulation</text>
<text x="20.1" y="197.3">voltage</text>
<text x="75.2" y="195.3">V</text>
<text x="88.9" y="193.2">SYS voltage at V</text>
<text x="88.9" y="197.3">SYSFB float</text>
<text x="122.4" y="193.2">≤ 3.4V,</text>
<text x="151" y="195.3">3.45</text>
<text x="164.2" y="195.3">3.6</text>
<text x="175.5" y="195.3">3.75</text>
<text x="190.2" y="195.3">V</text>
<text x="88.9" y="202.6">3.4V &lt; V</text>
<text x="109.3" y="202.6">≤ 4.2V, SYSFB float,</text>
<text x="161.2" y="202.6">V</text>
<text x="170.1" y="202.6">+</text>
<text x="20.1" y="207.2">SYS regulation voltage</text>
<text x="75.2" y="207.2">V</text>
<text x="88.9" y="206.6">BATT float</text>
<text x="151.9" y="204.6">3.5</text>
<text x="163.1" y="206.6">0.2V</text>
<text x="176.5" y="204.6">4.5</text>
<text x="190.2" y="204.6">V</text>
<text x="88.9" y="211.9">Programmed by SYSFB</text>
<text x="151" y="211.9">4.08</text>
<text x="176.5" y="211.9">4.4</text>
<text x="190.2" y="211.9">V</text>
<text x="20.1" y="217.1">SYS reference voltage</text>
<text x="72.2" y="217.1">V</text>
<text x="150" y="217.1">1.135</text>
<text x="163.1" y="217.1">1.152</text>
<text x="174.6" y="217.1">1.170</text>
<text x="190.2" y="217.1">V</text>
<text x="20.1" y="222.3">Battery Discharge</text>
<text x="20.1" y="227.7">BATT to SYS resistance</text>
<text x="88.9" y="227.7">V</text>
<text x="94.5" y="227.7">= 0V, I</text>
<text x="110.3" y="227.7">= 200mA, V</text>
<text x="135.7" y="227.7">= 4.2V</text>
<text x="165.6" y="227.7">40</text>
<text x="177" y="227.7">50</text>
<text x="188.6" y="227.7">mΩ</text>
<text x="88.9" y="232.9">V</text>
<text x="96.8" y="232.9">&gt; V</text>
<text x="109" y="232.9">- 800mV, V</text>
<text x="133.5" y="232.9">= 4.2V</text>
<text x="153.4" y="232.9">5</text>
<text x="165.1" y="232.9">6.2</text>
<text x="176.5" y="232.9">7.4</text>
<text x="190.2" y="232.9">A</text>
<text x="20.1" y="235.5">BATT to SYS current limit</text>
<text x="88.9" y="238.2">SYS short</text>
<text x="164.6" y="238.2">230</text>
<text x="188.7" y="238.2">mA</text>
<text x="194.9" y="264.5">6</text>
</g>
<g font-size="2.8">
<text x="19" y="264.5">MP2617H Rev. 1.04</text>
<text x="19" y="267.9">8/17/2020</text>
<text x="45.4" y="267.9">MPS Proprietary Information. Patent Protected. Unauthorized Photocopy and Duplication Prohibited.</text>
<text x="91.1" y="264.5">www.MonolithicPower.com</text>
<text x="86.4" y="271.2">© 2020 MPS. All Rights Reserved.</text>
</g>
<g font-size="2.5">
<text x="21.6" y="34.4">IN</text>
<text x="41.1" y="34.4">A</text>
</g>
<g font-size="2.3">
<text x="78.6" y="51">IN</text>
<text x="180" y="49.8">(5)</text>
<text x="73.9" y="79.9">BST</text>
<text x="81.9" y="79.9">SW</text>
<text x="78" y="101">IN</text>
<text x="126.3" y="108.9">ILIM</text>
<text x="77.5" y="116.1">ILIM</text>
<text x="74.4" y="125.5">H_DS(ON)</text>
<text x="74.2" y="132.7">L</text>
<text x="77.4" y="132.7">DS(ON)</text>
<text x="77.1" y="147.3">VLIM</text>
<text x="78" y="163.1">IN</text>
<text x="121.2" y="178.9">IN</text>
<text x="104" y="182.9">IN</text>
<text x="77.5" y="195.4">SYS</text>
<text x="115.5" y="193.4">BATT</text>
<text x="102.5" y="202.7">BATT</text>
<text x="163.6" y="202.7">BATT</text>
<text x="77.5" y="207.4">SYS</text>
<text x="74.6" y="217.3">SYS_REF</text>
<text x="91.2" y="227.8">IN</text>
<text x="104.8" y="227.8">SYS</text>
<text x="128.9" y="227.8">BATT</text>
<text x="91.2" y="233.1">SYS</text>
<text x="102.2" y="233.1">BATT</text>
<text x="126.6" y="233.1">BATT</text>
</g>
</svg>
